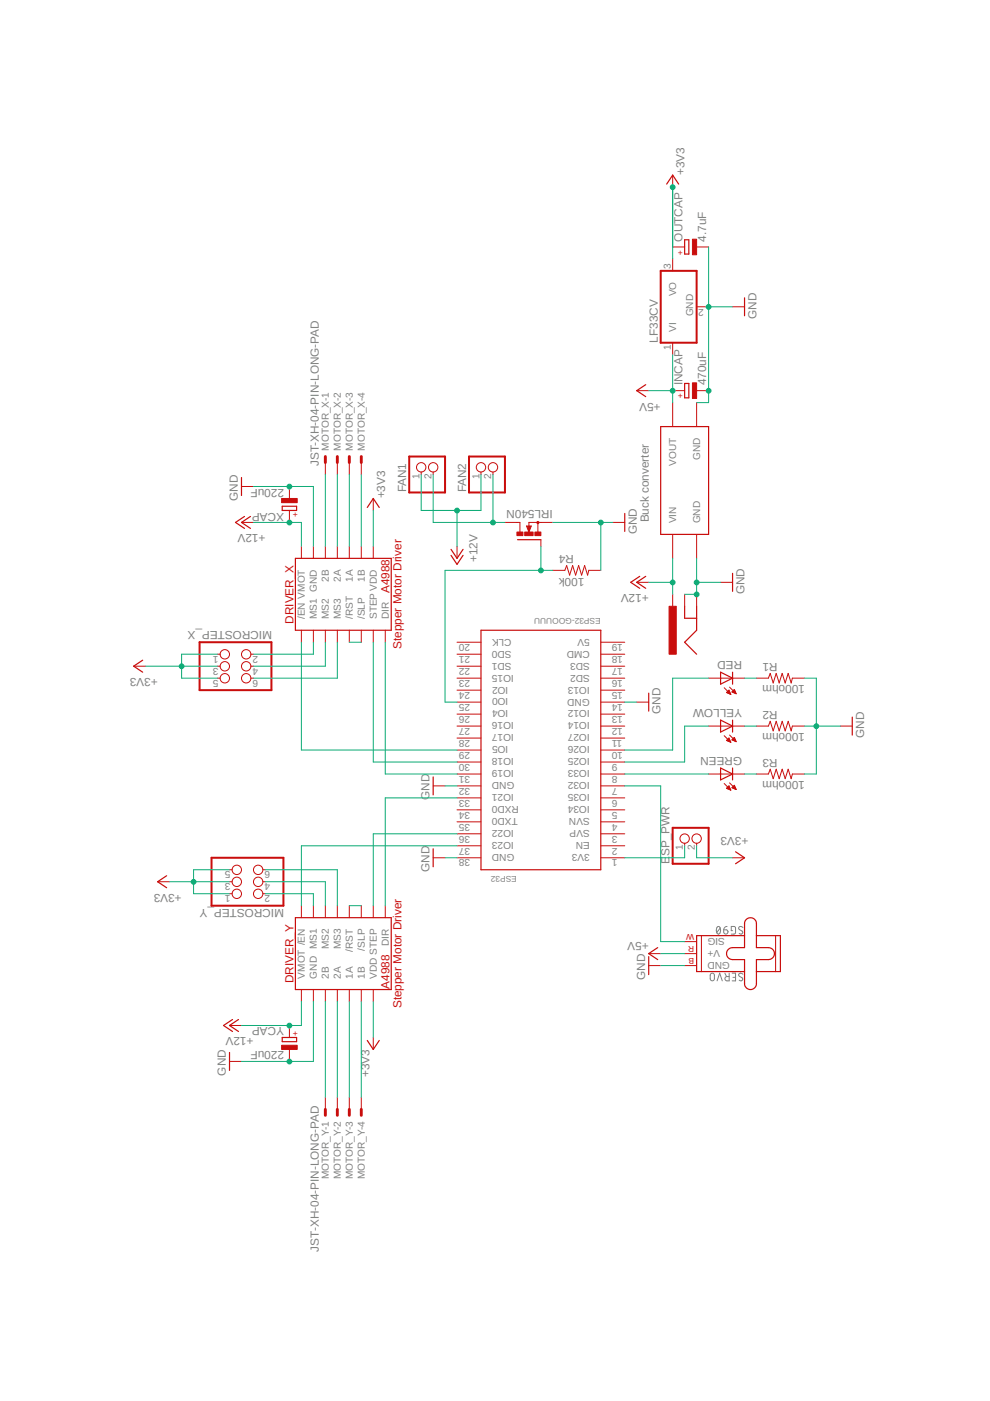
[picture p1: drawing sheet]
<svg xmlns="http://www.w3.org/2000/svg" width="210mm" height="297mm" viewBox="0 0 210 297" stroke-linecap="round" stroke-linejoin="round" font-family="sans-serif">
<g fill="none" stroke="#808080" stroke-width=".21">
<path d="M152.1 196.5l.2-.1a.97 .97 0 0 1 0 1.7 1.03 1.03 0 0 1-.2-1.6zM152.7 196.8l-.7 .9M153.4 197.1h.6a.45 .45 0 0 1 .3 .6 .45 .45 0 0 1-.4 .3 .45 .45 0 0 1-.5-.4zM154.2 196.4l-.5 .2-.3 .5M155.3 197.3h-.3v-.9h.7l.3 .4-.1 1-.3 .3h-.6M157.5 196.6a.45 .45 0 0 0-.6-.2 .45 .45 0 0 0-.2 .6l.6 .4a.37 .37 0 0 1 .1 .5 .37 .37 0 0 1-.5 .1l-.2-.1M150.7 206.5l.3-.2 .3 .2 .2 1a.44 .44 0 0 1-.5 .5 .44 .44 0 0 1-.4-.5zM152 208l.6-1.7 .5 1.7M153.7 206.3l.4 .8M154.6 206.3v1.7h-.5a.46 .46 0 0 1-.4-.5 .46 .46 0 0 1 .4-.4h.5M155.2 206.3h.8v1.7h-.8M155.4 207.2h.6"/>
<path d="M157.5 206.5a.45 .45 0 0 0-.6-.2 .45 .45 0 0 0-.2 .6l.6 .4a.37 .37 0 0 1 .1 .5 .37 .37 0 0 1-.5 .1l-.2-.1"/>
</g>
<g fill="none" stroke="#c90d0c" stroke-width=".25">
<path d="M141.4 39l1.2-1.9 1.3 1.9M145.2 50.8h.8v3.1h-.8zM157.9 63.1v3.9M136.9 81.6l-1.9 1.2 1.9 1.3M140.1 90.4h10.1v22.9h-10.1zM145.2 81.3h.8v3h-.8zM51.2 101.2v3.9M51.8 109.5l-1.9 1.3 1.9 1.2M53.1 109.5l-1.9 1.3 1.9 1.2M59.8 107.3h3.1v.9h-3.1zM62.6 118.4h20.4v15.2h-20.4zM77.9 107.6l1.2-1.9 1.3 1.9"/>
<path d="M95.6 116.5l1.3 1.9 1.3-1.9M95.6 117.8l1.3 1.9 1.3-1.9M109.7 114.4h5M132.5 108.9v3.8M30.2 140l-1.9 1.2 1.9 1.3M102 133.6h25.4v50.8h-25.4zM135.6 122.2l-1.9 1.3 1.9 1.2M136.9 122.2l-1.9 1.3 1.9 1.2M145.2 128.5v2.6h2.5M147.7 128.5v5.1l-2.5 2.6 2.5 2.5M155.3 121.6v3.8M137.5 147v3.8"/>
<path d="M152.8 142.5l2.5 1.3-2.5 1.3zM152.8 152.7l2.5 1.2-2.5 1.3zM155.3 142.5v2.6M155.3 152.7v2.5M180.7 152v3.9M91.8 164.7v3.8M91.8 180v3.8M152.8 162.8l2.5 1.3-2.5 1.3zM155.3 162.8v2.6M35.3 185.7l-1.9 1.2 1.9 1.3M62.6 194.6h20.4v15.2h-20.4zM156 180.6l1.9 1.3-1.9 1.2"/>
<path d="M157.9 198.4h-10.2v7.6h10.2M158.2 195a1.26 1.26 0 0 1 1.4-.4 1.26 1.26 0 0 1 .8 1.2v5.1h2.5a1.27 1.27 0 0 1 1.3 1.3 1.27 1.27 0 0 1-1.3 1.3h-2.5v5a1.26 1.26 0 0 1-1.3 1.3 1.26 1.26 0 0 1-1.2-1.3v-5h-2.6a1.27 1.27 0 0 1-1.3-1.3 1.27 1.27 0 0 1 1.3-1.3h2.6v-5.1zM160.4 198.4h5.1v7.6h-5.1M49.3 216.2l-1.9 1.2 1.9 1.3M50.6 216.2l-1.9 1.2 1.9 1.3M59.8 220h3.1v.9h-3.1zM137.5 202.8v3.8M139.4 200.9l-1.9 1.3 1.9 1.3M48.7 223.1v3.8M77.9 220.6l1.2 1.9 1.3-1.9"/>
</g>
<g fill="none" stroke="#c90d0c" stroke-width=".21">
<path d="M142.6 37.1v2.6M142.6 54.9v2.5M142.6 52.4h2.6M147.7 52.4h2.5M142.6 72.7v2.5M147.7 65h2.5M155.3 65h2.6M69 98.1v2.5M71.5 98.1v2.5M74.1 98.1v2.5M76.6 98.1v2.5M135 82.8h2.5"/>
<path d="M142.6 85.4v5M142.6 82.8h2.6M147.7 85.4v5M147.7 82.8h2.5M51.2 110.8h2.5M51.2 103.1h2.5M61.4 103.1v2.6M61.4 108.2v2.6M63.9 115.8v2.6M66.4 115.8v2.6M69 115.8v2.6M71.5 115.8v2.6"/>
<path d="M74.1 115.8v2.6M76.6 115.8v2.6M79.1 105.7v2.5M79.1 115.8v2.6M89.3 100.1v.5M91.8 100.1v.5M96.9 115.8v2.6M102 100.1v.5M104.5 100.1v.5M107.1 110.8h3.1v2M111.6 111.5h1l-.5 1.3zM114 110.8v2"/>
<path d="M114.7 114.4v1.4M117.2 110.8h-5.1v.9M129.9 110.8h2.6M142.6 113.3v5.1M147.7 113.3v5.1M46.1 138.7h.6M53.2 138.7h.5M63.9 133.6v2.6M66.4 133.6v2.6M69 133.6v2.6M71.5 133.6v2.6M74.1 133.6v2.6"/>
<path d="M76.6 133.6v2.6M79.1 133.6v2.6M81.7 133.6v2.6M96.9 138.7h5.1M96.9 136.2h5.1M117.2 120.9h2.6l.3-1 .7 2 .6-2 .6 2 .7-2 .6 2 .7-2 .6 2 .2-1h2.6M127.4 138.7h5.1M127.4 136.2h5.1M135 123.5h2.5M142.6 126v2.5M145.2 126v2.5M147.7 126v2.5"/>
<path d="M152.8 123.5h2.5M28.3 141.2h2.6M46.1 143.8h.6M46.1 141.2h.6M53.2 143.8h.5M53.2 141.2h.5M96.9 159h5.1M96.9 156.5h5.1M96.9 153.9h5.1M96.9 151.4h5.1M96.9 148.9h5.1M96.9 146.3h5.1"/>
<path d="M96.9 143.8h5.1M96.9 141.2h5.1M127.4 159h5.1M127.4 156.5h5.1M127.4 153.9h5.1M127.4 151.4h5.1M127.4 148.9h5.1M127.4 146.3h5.1M127.4 143.8h5.1M127.4 141.2h5.1M135 148.9h2.5M150.2 153.9h7.7"/>
<path d="M150.2 143.8h7.7M153.5 156l1.4 1.4M153.5 145.8l1.4 1.4M154.1 157l.5-.5 .3 .9zM154.1 146.8h.1M154.1 157h.1M154.2 146.7v.2M154.2 156.8v.3M154.3 146.6v.3M154.3 156.7v.4M154.4 146.4v.6M154.4 156.6v.6"/>
<path d="M154.6 146.3v.7M154.6 156.5v.7M154.6 146.3l-.5 .5 .8 .4M154.6 146.3l.3 .9M154.7 146.6v.5M154.7 156.8v.4M154.7 155.9l1.4 1.3M154.7 145.7l1.4 1.4M154.8 146.9v.3M154.8 157.1v.2M155.2 156.9l.5-.5 .4 .8zM155.2 146.7l.5-.5 .4 .9z"/>
<path d="M155.3 146.6v.1M155.3 156.8v.1M155.4 146.5v.3M155.4 156.6v.4M155.5 146.4v.5M155.5 156.5v.5M155.6 146.2v.7M155.6 156.4v.7M155.8 146.4v.5M155.8 156.5v.6M155.9 146.6v.4M155.9 156.8v.4"/>
<path d="M156 146.9v.1M156 157.1v.1M160.4 153.9h2.5l.4-1 .6 2.1 .7-2.1 .6 2.1 .6-2.1 .7 2.1 .6-2.1 .6 2.1 .3-1.1h2.5M160.4 143.8h2.5l.4-1 .6 2 .7-2 .6 2 .6-2 .7 2 .6-2 .6 2 .3-1h2.5M178.2 153.9h2.5M91.8 166.6h2.6M96.9 179.3h5.1M96.9 176.8h5.1M96.9 174.2h5.1M96.9 171.7h5.1M96.9 169.2h5.1M96.9 166.6h5.1"/>
<path d="M96.9 164.1h5.1M96.9 161.6h5.1M127.4 179.3h5.1M127.4 176.8h5.1M127.4 174.2h5.1M127.4 171.7h5.1M127.4 169.2h5.1M127.4 166.6h5.1M127.4 164.1h5.1M127.4 161.6h5.1M145.2 178.8v.5M147.7 178.8v.5"/>
<path d="M150.2 164.1h7.7M153.5 166.1l1.4 1.4M154.1 167.1v.1M154.2 167v.2M154.3 166.9v.4M154.4 166.8v.5M154.6 166.6l-.5 .5 .8 .4M154.6 166.6l.3 .9M154.6 166.7v.7M154.7 166l1.4 1.4M154.7 166.9v.5M154.8 167.2v.3"/>
<path d="M154.9 167.5h.1M155.2 167l.5-.5 .4 .9zM155.3 166.9v.1M155.4 166.8v.3M155.5 166.7v.5M155.6 166.6v.6M155.8 166.7v.6M155.9 167v.3M156 167.2v.2M160.4 164.1h2.5l.4-1 .6 2 .7-2 .6 2 .6-2 .7 2 .6-2 .6 2 .3-1h2.5M33.4 186.9h2.6M48.7 186.9h.5"/>
<path d="M48.7 189.5h.5M48.7 184.4h.5M55.7 186.9h.6M55.7 189.5h.6M55.7 184.4h.6M63.9 192v2.6M66.4 192v2.6M69 192v2.6M71.5 192v2.6M74.1 192v2.6M76.6 192v2.6M79.1 192v2.6"/>
<path d="M81.7 192v2.6M91.8 181.9h2.6M96.9 181.9h5.1M127.4 181.9h5.1M145.2 199.6h2.5M148.7 198.4v7.6M155.3 181.9h2.6M164.4 198.4v7.6M48.7 217.4h2.5M61.4 217.4v2.6M63.9 209.8v2.5M66.4 209.8v2.5"/>
<path d="M69 209.8v2.5M71.5 209.8v2.5M74.1 209.8v2.5M76.6 209.8v2.5M79.1 209.8v2.5M79.1 220v2.5M137.5 202.2h2.6M137.5 204.7h2.6M145.2 202.2h2.5M145.2 204.7h2.5M48.7 225h2.5M61.4 222.5v2.5"/>
<path d="M69 232.7v2.5M71.5 232.7v2.5M74.1 232.7v2.5M76.6 232.7v2.5"/>
<circle cx="89.3" cy="99.1" r=".99"/>
<circle cx="91.8" cy="99.1" r=".99"/>
<circle cx="102" cy="99.1" r=".99"/>
<circle cx="104.5" cy="99.1" r=".99"/>
<circle cx="47.7" cy="138.7" r=".99"/>
<circle cx="52.2" cy="138.7" r=".99"/>
<circle cx="47.7" cy="141.3" r=".99"/>
<circle cx="47.7" cy="143.8" r=".99"/>
<circle cx="52.2" cy="143.8" r=".99"/>
<circle cx="52.2" cy="141.3" r=".99"/>
<circle cx="145.2" cy="177.8" r=".99"/>
<circle cx="147.7" cy="177.8" r=".99"/>
<circle cx="50.2" cy="187" r=".99"/>
<circle cx="50.2" cy="189.5" r=".99"/>
<circle cx="50.2" cy="184.4" r=".99"/>
<circle cx="54.7" cy="187" r=".99"/>
<circle cx="54.7" cy="189.5" r=".99"/>
<circle cx="54.7" cy="184.4" r=".99"/>
</g>
<g fill="#c90d0c" stroke="#c90d0c" stroke-width=".21">
<path d="M141.9 128.5h1.5v10.2h-1.5z"/>
<path d="M113.4 112.8h1.3v.8h-1.3z"/>
<path d="M109.6 112.8h1.3v.8h-1.3z"/>
<path d="M111.3 112.8h1.7v.8h-1.7z"/>
<path d="M59.7 221.6h3.3v.9h-3.3z"/>
<path d="M59.7 105.7h3.3v.9h-3.3z"/>
<path d="M146.8 50.7h.9v3.3h-.9z"/>
<path d="M146.8 81.2h.9v3.3h-.9z"/>
</g>
<path d="M111.9 111.7l.2 .8 .3-.8h-.3v.2" fill="none" stroke="#c90d0c" stroke-width=".32"/>
<g fill="none" stroke="#c90d0c" stroke-width=".42">
<path d="M140.1 57.4h7.6v15.3h-7.6zM86.8 96.8h7.6v7.6h-7.6zM99.4 96.8h7.7v7.6h-7.7zM42.3 136.2h15.3v10.1h-15.3zM142.6 175.5h7.6v7.6h-7.6zM44.9 181.9h15.2v10.1h-15.2z"/>
<circle cx="114" cy="110.8" r=".13"/>
</g>
<path d="M69 96.8v1.3M71.5 96.8v1.3M74.1 96.8v1.3M76.6 96.8v1.3M69 235.2v1.3M71.5 235.2v1.3M74.1 235.2v1.3M76.6 235.2v1.3" fill="none" stroke="#c90d0c" stroke-width=".61"/>
<g fill="none" stroke="#0dab76" stroke-width=".21">
<path d="M142.6 39.7v15.2M150.2 52.4v33h-2.5M142.6 75.2v10.2M150.2 65h5.1M137.5 82.8h5.1M53.7 110.8h10.2v5M53.7 103.1h12.7v12.7M69 100.6v15.2M71.5 100.6v15.2M74.1 100.6v15.2M76.6 100.6v15.2M79.1 108.2v7.6"/>
<path d="M89.3 100.6v7.6h12.7v-7.6M91.8 100.6v10.2h15.3M96.9 108.2v7.6M104.5 100.6v10.2M114.7 115.8v5.1M117.2 110.8h12.7M127.4 110.8v10.1M142.6 118.4v7.6M147.7 118.4v7.6h-2.5M46.1 138.7h-7.6v5.1h7.6M63.9 136.2v22.8h33M66.4 136.2v2.5h-12.7"/>
<path d="M69 136.2v5h-15.3M71.5 136.2v7.6h-17.8M74.1 136.2h2.5M79.1 136.2v25.4h17.8M81.7 136.2v27.9h15.2M117.2 120.9h-22.8v28h2.5M137.5 123.5h5.1M147.7 123.5h5.1M30.9 141.2h15.2M132.5 148.9h2.5M150.2 143.8h-7.6v15.2h-10.1M150.2 153.9h-5v7.7h-12.7"/>
<path d="M157.9 153.9h2.5M157.9 143.8h2.5M170.5 143.8h2.6v20.3h-2.6M170.5 153.9h7.7M94.4 166.6h2.5M96.9 179.3h-33v12.7M96.9 176.8h-17.8v15.2M96.9 169.2h-15.2v22.8M132.5 164.1h17.7M132.5 166.6h7.6v33h5.1M145.2 179.3v2.6h-12.7M147.7 179.3v2.6h7.6"/>
<path d="M157.9 164.1h2.5M36 186.9h12.7M48.7 184.4h-7.7v5.1h7.7M56.3 186.9h12.7v5.1M56.3 184.4h15.2v7.6M56.3 189.5h10.1v2.5M74.1 192h2.5M94.4 181.9h2.5M63.9 212.3v5.1h-12.7M66.4 212.3v12.7h-15.2M69 212.3v20.4M71.5 212.3v20.4"/>
<path d="M74.1 212.3v20.4M76.6 212.3v20.4M79.1 212.3v7.7M140.1 204.7h5.1M140.1 202.2h5.1"/>
</g>
<g fill="#0dab76" stroke="#0dab76" stroke-width=".21">
<circle cx="61.4" cy="110.8" r=".51"/>
<circle cx="142.6" cy="123.5" r=".51"/>
<circle cx="61.4" cy="217.4" r=".51"/>
<circle cx="96.9" cy="108.2" r=".51"/>
<circle cx="147.7" cy="126" r=".51"/>
<circle cx="147.7" cy="123.5" r=".51"/>
<circle cx="173.1" cy="154" r=".51"/>
<circle cx="127.4" cy="110.8" r=".51"/>
<circle cx="61.4" cy="103.2" r=".51"/>
<circle cx="150.2" cy="82.8" r=".51"/>
<circle cx="150.2" cy="65.1" r=".51"/>
<circle cx="61.4" cy="225.1" r=".51"/>
<circle cx="142.6" cy="39.7" r=".51"/>
<circle cx="38.5" cy="141.3" r=".51"/>
<circle cx="41" cy="187" r=".51"/>
<circle cx="142.6" cy="82.8" r=".51"/>
<circle cx="104.5" cy="110.8" r=".51"/>
<circle cx="114.7" cy="120.9" r=".51"/>
</g>
<g font-size="2.5" fill="#808080">
<text x="145.2" y="37.1" transform="rotate(-90 145.2 37.1)">+3V3</text>
<text x="144.7" y="51.2" transform="rotate(-90 144.7 51.2)">OUTCAP</text>
<text x="149.8" y="51.2" transform="rotate(-90 149.8 51.2)">4.7uF</text>
<text x="160.4" y="67.6" transform="rotate(-90 160.4 67.6)">GND</text>
<text x="139.4" y="72.7" transform="rotate(-90 139.4 72.7)">LF33CV</text>
<text x="144.7" y="81.7" transform="rotate(-90 144.7 81.7)">INCAP</text>
<text x="149.8" y="81.7" transform="rotate(-90 149.8 81.7)">470uF</text>
<text x="140.1" y="85.4" transform="rotate(-180 140.1 85.4)">+5V</text>
<text x="67.6" y="98.8" transform="rotate(-90 67.6 98.8)">JST-XH-04-PIN-LONG-PAD</text>
<text x="50.4" y="106.2" transform="rotate(-90 50.4 106.2)">GND</text>
<text x="60.2" y="103.6" transform="rotate(-180 60.2 103.6)">220uF</text>
<text x="81.7" y="105.7" transform="rotate(-90 81.7 105.7)">+3V3</text>
<text x="86.1" y="104.4" transform="rotate(-90 86.1 104.4)">FAN1</text>
<text x="98.8" y="104.4" transform="rotate(-90 98.8 104.4)">FAN2</text>
<text x="56.3" y="113.3" transform="rotate(-180 56.3 113.3)">+12V</text>
<text x="60.2" y="108.7" transform="rotate(-180 60.2 108.7)">XCAP</text>
<text x="117.2" y="108.2" transform="rotate(-180 117.2 108.2)">IRL540N</text>
<text x="135" y="113.3" transform="rotate(-90 135 113.3)">GND</text>
<text x="137.5" y="110.8" transform="rotate(-90 137.5 110.8)">Buck converter</text>
<text x="101.2" y="119.2" transform="rotate(-90 101.2 119.2)">+12V</text>
<text x="121.7" y="117.6" transform="rotate(-180 121.7 117.6)">R4</text>
<text x="123.9" y="122.4" transform="rotate(-180 123.9 122.4)">100k</text>
<text x="137.5" y="126" transform="rotate(-180 137.5 126)">+12V</text>
<text x="157.9" y="126" transform="rotate(-90 157.9 126)">GND</text>
<text x="57.7" y="133.7" transform="rotate(-180 57.7 133.7)">MICROSTEP_X</text>
<text x="33.4" y="143.8" transform="rotate(-180 33.4 143.8)">+3V3</text>
<text x="157.3" y="140.2" transform="rotate(-180 157.3 140.2)">RED</text>
<text x="164.9" y="140.5" transform="rotate(-180 164.9 140.5)">R1</text>
<text x="170.7" y="145.3" transform="rotate(-180 170.7 145.3)">100ohm</text>
<text x="140.1" y="151.4" transform="rotate(-90 140.1 151.4)">GND</text>
<text x="157.3" y="150.4" transform="rotate(-180 157.3 150.4)">YELLOW</text>
<text x="164.9" y="150.7" transform="rotate(-180 164.9 150.7)">R2</text>
<text x="170.7" y="155.5" transform="rotate(-180 170.7 155.5)">100ohm</text>
<text x="157.3" y="160.5" transform="rotate(-180 157.3 160.5)">GREEN</text>
<text x="164.9" y="160.8" transform="rotate(-180 164.9 160.8)">R3</text>
<text x="183.2" y="156.5" transform="rotate(-90 183.2 156.5)">GND</text>
<text x="170.7" y="165.6" transform="rotate(-180 170.7 165.6)">100ohm</text>
<text x="91.1" y="169.6" transform="rotate(-90 91.1 169.6)">GND</text>
<text x="158.7" y="177.6" transform="rotate(-180 158.7 177.6)">+3V3</text>
<text x="91.1" y="184.9" transform="rotate(-90 91.1 184.9)">GND</text>
<text x="142" y="183.1" transform="rotate(-90 142 183.1)">E</text>
<text x="142" y="181.5" transform="rotate(-90 142 181.5)">SP_PWR</text>
<text x="38.5" y="189.5" transform="rotate(-180 38.5 189.5)">+3V3</text>
<text x="60.2" y="192.7" transform="rotate(-180 60.2 192.7)">MICROSTEP_Y</text>
<text x="137.5" y="199.6" transform="rotate(-180 137.5 199.6)">+5V</text>
<text x="136.8" y="207.7" transform="rotate(-90 136.8 207.7)">GND</text>
<text x="53.7" y="220" transform="rotate(-180 53.7 220)">+12V</text>
<text x="60.2" y="217.7" transform="rotate(-180 60.2 217.7)">YCAP</text>
<text x="60.2" y="222.8" transform="rotate(-180 60.2 222.8)">220uF</text>
<text x="47.9" y="228" transform="rotate(-90 47.9 228)">GND</text>
<text x="78.4" y="228.4" transform="rotate(-90 78.4 228.4)">+3V3</text>
<text x="67.6" y="265.3" transform="rotate(-90 67.6 265.3)">JST-XH-04-PIN-LONG-PAD</text>
</g>
<g font-size="2.5" fill="#c90d0c">
<text x="82.6" y="125.8" transform="rotate(-90 82.6 125.8)">A4988</text>
<text x="62.3" y="132.2" transform="rotate(-90 62.3 132.2)">DRIVER_X</text>
<text x="85.1" y="137.6" transform="rotate(-90 85.1 137.6)">Stepper Motor Driver</text>
<text x="62.3" y="208.4" transform="rotate(-90 62.3 208.4)">DRIVER_Y</text>
<text x="82.6" y="209.6" transform="rotate(-90 82.6 209.6)">A4988</text>
<text x="85.1" y="213.8" transform="rotate(-90 85.1 213.8)">Stepper Motor Driver</text>
</g>
<g font-size="2.1" fill="#808080">
<text x="142.3" y="57.1" transform="rotate(-90 142.3 57.1)">3</text>
<text x="143.4" y="62.9" transform="rotate(-90 143.4 62.9)">VO</text>
<text x="149.2" y="65.4" transform="rotate(-180 149.2 65.4)">2</text>
<text x="143.4" y="70.3" transform="rotate(-90 143.4 70.3)">VI</text>
<text x="146.9" y="67.1" transform="rotate(-90 146.9 67.1)">GND</text>
<text x="142.3" y="74.2" transform="rotate(-90 142.3 74.2)">1</text>
<text x="69.7" y="95.5" transform="rotate(-90 69.7 95.5)">MOTOR_X-1</text>
<text x="72.3" y="95.5" transform="rotate(-90 72.3 95.5)">MOTOR_X-2</text>
<text x="74.8" y="95.5" transform="rotate(-90 74.8 95.5)">MOTOR_X-3</text>
<text x="77.4" y="95.5" transform="rotate(-90 77.4 95.5)">MOTOR_X-4</text>
<text x="88.9" y="101.6" transform="rotate(-90 88.9 101.6)">1</text>
<text x="91.5" y="101.6" transform="rotate(-90 91.5 101.6)">2</text>
<text x="101.6" y="101.6" transform="rotate(-90 101.6 101.6)">1</text>
<text x="104.2" y="101.6" transform="rotate(-90 104.2 101.6)">2</text>
<text x="143.4" y="98.7" transform="rotate(-90 143.4 98.7)">VOUT</text>
<text x="148.5" y="97.5" transform="rotate(-90 148.5 97.5)">GND</text>
<text x="143.4" y="111" transform="rotate(-90 143.4 111)">VIN</text>
<text x="148.5" y="111" transform="rotate(-90 148.5 111)">GND</text>
<text x="69.7" y="123.3" transform="rotate(-90 69.7 123.3)">2B</text>
<text x="72.3" y="123.3" transform="rotate(-90 72.3 123.3)">2A</text>
<text x="74.8" y="123.3" transform="rotate(-90 74.8 123.3)">1A</text>
<text x="77.4" y="123.3" transform="rotate(-90 77.4 123.3)">1B</text>
<text x="64.7" y="131.3" transform="rotate(-90 64.7 131.3)">/EN VMOT</text>
<text x="67.2" y="131.3" transform="rotate(-90 67.2 131.3)">MS1 GND</text>
<text x="69.7" y="131.3" transform="rotate(-90 69.7 131.3)">MS2</text>
<text x="72.3" y="131.3" transform="rotate(-90 72.3 131.3)">MS3</text>
<text x="74.8" y="131.3" transform="rotate(-90 74.8 131.3)">/RST</text>
<text x="77.4" y="131.3" transform="rotate(-90 77.4 131.3)">/SLP</text>
<text x="79.9" y="131.3" transform="rotate(-90 79.9 131.3)">STEP VDD</text>
<text x="82.4" y="131.3" transform="rotate(-90 82.4 131.3)">DIR</text>
<text x="99.7" y="136.5" transform="rotate(-180 99.7 136.5)">20</text>
<text x="108.5" y="135.4" transform="rotate(-180 108.5 135.4)">CLK</text>
<text x="108.5" y="137.9" transform="rotate(-180 108.5 137.9)">SD0</text>
<text x="125" y="137.9" transform="rotate(-180 125 137.9)">CMD</text>
<text x="125" y="135.4" transform="rotate(-180 125 135.4)">5V</text>
<text x="132.1" y="136.5" transform="rotate(-180 132.1 136.5)">19</text>
<text x="46.3" y="139.1" transform="rotate(-180 46.3 139.1)">1</text>
<text x="46.3" y="141.6" transform="rotate(-180 46.3 141.6)">3</text>
<text x="54.7" y="139.1" transform="rotate(-180 54.7 139.1)">2</text>
<text x="54.7" y="141.6" transform="rotate(-180 54.7 141.6)">4</text>
<text x="99.7" y="139.1" transform="rotate(-180 99.7 139.1)">21</text>
<text x="99.7" y="141.6" transform="rotate(-180 99.7 141.6)">22</text>
<text x="108.5" y="140.5" transform="rotate(-180 108.5 140.5)">SD1</text>
<text x="109" y="143" transform="rotate(-180 109 143)">IO15</text>
<text x="125" y="143" transform="rotate(-180 125 143)">SD2</text>
<text x="125" y="140.5" transform="rotate(-180 125 140.5)">SD3</text>
<text x="132.1" y="141.6" transform="rotate(-180 132.1 141.6)">17</text>
<text x="132.1" y="139.1" transform="rotate(-180 132.1 139.1)">18</text>
<text x="46.3" y="144.1" transform="rotate(-180 46.3 144.1)">5</text>
<text x="54.7" y="144.1" transform="rotate(-180 54.7 144.1)">6</text>
<text x="99.7" y="144.1" transform="rotate(-180 99.7 144.1)">23</text>
<text x="99.7" y="146.7" transform="rotate(-180 99.7 146.7)">24</text>
<text x="99.7" y="149.2" transform="rotate(-180 99.7 149.2)">25</text>
<text x="107.8" y="145.6" transform="rotate(-180 107.8 145.6)">IO2</text>
<text x="107.8" y="148.1" transform="rotate(-180 107.8 148.1)">IO0</text>
<text x="125" y="148.1" transform="rotate(-180 125 148.1)">GND</text>
<text x="125" y="145.6" transform="rotate(-180 125 145.6)">IO13</text>
<text x="132.1" y="149.2" transform="rotate(-180 132.1 149.2)">14</text>
<text x="132.1" y="146.7" transform="rotate(-180 132.1 146.7)">15</text>
<text x="132.1" y="144.1" transform="rotate(-180 132.1 144.1)">16</text>
<text x="99.7" y="151.8" transform="rotate(-180 99.7 151.8)">26</text>
<text x="99.7" y="154.3" transform="rotate(-180 99.7 154.3)">27</text>
<text x="107.8" y="150.6" transform="rotate(-180 107.8 150.6)">IO4</text>
<text x="109" y="153.2" transform="rotate(-180 109 153.2)">IO16</text>
<text x="109" y="155.7" transform="rotate(-180 109 155.7)">IO17</text>
<text x="125" y="155.7" transform="rotate(-180 125 155.7)">IO27</text>
<text x="125" y="153.2" transform="rotate(-180 125 153.2)">IO14</text>
<text x="125" y="150.6" transform="rotate(-180 125 150.6)">IO12</text>
<text x="132.1" y="154.3" transform="rotate(-180 132.1 154.3)">12</text>
<text x="132.1" y="151.8" transform="rotate(-180 132.1 151.8)">13</text>
<text x="99.7" y="156.8" transform="rotate(-180 99.7 156.8)">28</text>
<text x="99.7" y="159.4" transform="rotate(-180 99.7 159.4)">29</text>
<text x="99.7" y="161.9" transform="rotate(-180 99.7 161.9)">30</text>
<text x="107.8" y="158.3" transform="rotate(-180 107.8 158.3)">IO5</text>
<text x="109" y="160.8" transform="rotate(-180 109 160.8)">IO18</text>
<text x="125" y="160.8" transform="rotate(-180 125 160.8)">IO25</text>
<text x="125" y="158.3" transform="rotate(-180 125 158.3)">IO26</text>
<text x="130.9" y="161.9" transform="rotate(-180 130.9 161.9)">9</text>
<text x="131.9" y="156.8" transform="rotate(-180 131.9 156.8)">11</text>
<text x="132.1" y="159.4" transform="rotate(-180 132.1 159.4)">10</text>
<text x="99.7" y="164.5" transform="rotate(-180 99.7 164.5)">31</text>
<text x="99.7" y="167" transform="rotate(-180 99.7 167)">32</text>
<text x="109" y="163.3" transform="rotate(-180 109 163.3)">IO19</text>
<text x="109.1" y="165.9" transform="rotate(-180 109.1 165.9)">GND</text>
<text x="125" y="165.9" transform="rotate(-180 125 165.9)">IO32</text>
<text x="125" y="163.3" transform="rotate(-180 125 163.3)">IO33</text>
<text x="130.9" y="167" transform="rotate(-180 130.9 167)">7</text>
<text x="130.9" y="164.5" transform="rotate(-180 130.9 164.5)">8</text>
<text x="99.7" y="169.5" transform="rotate(-180 99.7 169.5)">33</text>
<text x="99.7" y="172.1" transform="rotate(-180 99.7 172.1)">34</text>
<text x="109" y="168.4" transform="rotate(-180 109 168.4)">IO21</text>
<text x="109.8" y="173.5" transform="rotate(-180 109.8 173.5)">TXD0</text>
<text x="110" y="171" transform="rotate(-180 110 171)">RXD0</text>
<text x="125" y="173.5" transform="rotate(-180 125 173.5)">SVN</text>
<text x="125" y="171" transform="rotate(-180 125 171)">IO34</text>
<text x="125" y="168.4" transform="rotate(-180 125 168.4)">IO35</text>
<text x="130.9" y="172.1" transform="rotate(-180 130.9 172.1)">5</text>
<text x="130.9" y="169.5" transform="rotate(-180 130.9 169.5)">6</text>
<text x="99.7" y="174.6" transform="rotate(-180 99.7 174.6)">35</text>
<text x="99.7" y="177.1" transform="rotate(-180 99.7 177.1)">36</text>
<text x="99.7" y="179.7" transform="rotate(-180 99.7 179.7)">37</text>
<text x="109" y="176" transform="rotate(-180 109 176)">IO22</text>
<text x="109" y="178.6" transform="rotate(-180 109 178.6)">IO23</text>
<text x="125" y="178.6" transform="rotate(-180 125 178.6)">EN</text>
<text x="125" y="176" transform="rotate(-180 125 176)">SVP</text>
<text x="130.9" y="179.7" transform="rotate(-180 130.9 179.7)">2</text>
<text x="130.9" y="177.1" transform="rotate(-180 130.9 177.1)">3</text>
<text x="130.9" y="174.6" transform="rotate(-180 130.9 174.6)">4</text>
<text x="48.9" y="184.8" transform="rotate(-180 48.9 184.8)">5</text>
<text x="57.3" y="184.8" transform="rotate(-180 57.3 184.8)">6</text>
<text x="99.7" y="182.2" transform="rotate(-180 99.7 182.2)">38</text>
<text x="109.1" y="181.1" transform="rotate(-180 109.1 181.1)">GND</text>
<text x="125" y="181.1" transform="rotate(-180 125 181.1)">3V3</text>
<text x="130.9" y="182.2" transform="rotate(-180 130.9 182.2)">1</text>
<text x="144.8" y="180.3" transform="rotate(-90 144.8 180.3)">1</text>
<text x="147.3" y="180.3" transform="rotate(-90 147.3 180.3)">2</text>
<text x="48.9" y="189.8" transform="rotate(-180 48.9 189.8)">1</text>
<text x="48.9" y="187.3" transform="rotate(-180 48.9 187.3)">3</text>
<text x="57.3" y="189.8" transform="rotate(-180 57.3 189.8)">2</text>
<text x="57.3" y="187.3" transform="rotate(-180 57.3 187.3)">4</text>
<text x="69.7" y="201.3" transform="rotate(-90 69.7 201.3)">MS2</text>
<text x="72.3" y="201.3" transform="rotate(-90 72.3 201.3)">MS3</text>
<text x="74.8" y="201.8" transform="rotate(-90 74.8 201.8)">/RST</text>
<text x="77.4" y="201.5" transform="rotate(-90 77.4 201.5)">/SLP</text>
<text x="82.4" y="200.6" transform="rotate(-90 82.4 200.6)">DIR</text>
<text x="152.7" y="201.4" transform="rotate(-180 152.7 201.4)">V+</text>
<text x="153.7" y="198.9" transform="rotate(-180 153.7 198.9)">SIG</text>
<text x="154.8" y="204" transform="rotate(-180 154.8 204)">GND</text>
<text x="64.7" y="207.5" transform="rotate(-90 64.7 207.5)">VMOT /EN</text>
<text x="67.2" y="207.5" transform="rotate(-90 67.2 207.5)">GND MS1</text>
<text x="69.7" y="207.5" transform="rotate(-90 69.7 207.5)">2B</text>
<text x="72.3" y="207.5" transform="rotate(-90 72.3 207.5)">2A</text>
<text x="74.8" y="207.5" transform="rotate(-90 74.8 207.5)">1A</text>
<text x="77.4" y="207.5" transform="rotate(-90 77.4 207.5)">1B</text>
<text x="79.9" y="207.5" transform="rotate(-90 79.9 207.5)">VDD STEP</text>
<text x="69.7" y="250" transform="rotate(-90 69.7 250)">MOTOR_Y-1</text>
<text x="72.3" y="250" transform="rotate(-90 72.3 250)">MOTOR_Y-2</text>
<text x="74.8" y="250" transform="rotate(-90 74.8 250)">MOTOR_Y-3</text>
<text x="77.4" y="250" transform="rotate(-90 77.4 250)">MOTOR_Y-4</text>
</g>
<g font-size="1.8" fill="#c90d0c">
<text x="144.7" y="52.9" transform="rotate(-180 144.7 52.9)">+</text>
<text x="144.7" y="83.4" transform="rotate(-180 144.7 83.4)">+</text>
<text x="63.2" y="109.7" transform="rotate(-90 63.2 109.7)">+</text>
<text x="147.2" y="198.1" transform="rotate(-180 147.2 198.1)">W</text>
<text x="147.2" y="200.7" transform="rotate(-180 147.2 200.7)">R</text>
<text x="147.2" y="203.2" transform="rotate(-180 147.2 203.2)">B</text>
<text x="63.2" y="219.6" transform="rotate(-90 63.2 219.6)">+</text>
</g>
<g font-size="1.8" fill="#808080">
<text x="127.4" y="131.1" transform="rotate(-180 127.4 131.1)">ESP32-GOOUUU</text>
<text x="109.6" y="185.7" transform="rotate(-180 109.6 185.7)">ESP32</text>
</g>
</svg>
